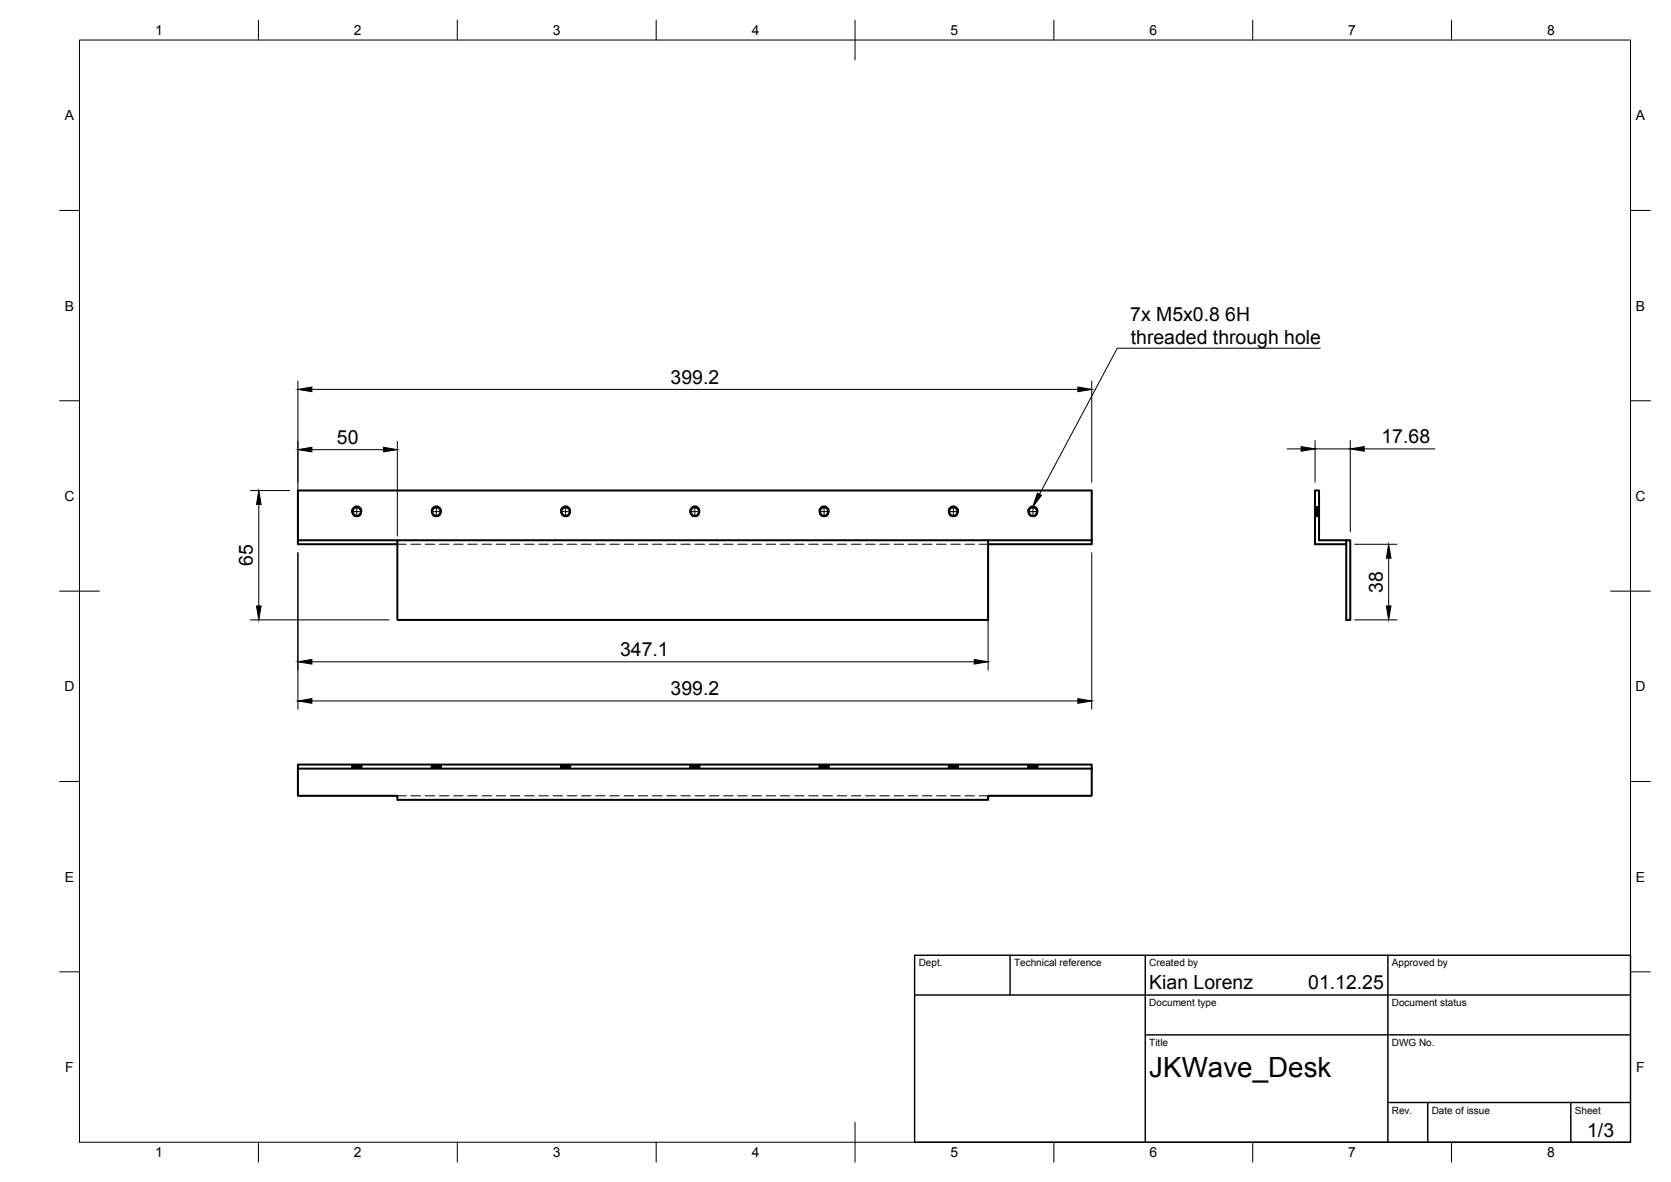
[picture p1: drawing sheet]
<svg xmlns="http://www.w3.org/2000/svg" width="420mm" height="297mm" viewBox="0 0 420 297" stroke-linecap="round" stroke-linejoin="round" font-family="sans-serif">
<!-- layer: Visible -->
<g fill="none" stroke="#000" stroke-width=".51">
<path d="M74.9 135.8v-12.5h199.6v12.5M88.9 129.3l.8 .3 .8-.3M88.9 127.7a1.14 1.14 0 0 1 1.6-.1 1.14 1.14 0 0 1 0 1.7 1.06 1.06 0 0 0-.1-1.5 1.06 1.06 0 0 0-1.4 0 1.06 1.06 0 0 0-.1 1.5l-.3-.9zM99.9 135.8h148.6v20h-148.6zM99.9 135.8h-25v1h25M108.9 129.3l.8 .3 .8-.3M108.9 129.3a1.15 1.15 0 0 1 0-1.7 1.15 1.15 0 0 1 1.6 0 1.15 1.15 0 0 1 0 1.7M108.9 129.3a1.05 1.05 0 0 1 .1-1.5 1.05 1.05 0 0 1 1.4 0 1.05 1.05 0 0 1 .1 1.5M141.4 127.7a1.14 1.14 0 0 1 1.6-.1 1.14 1.14 0 0 1 0 1.7 1.06 1.06 0 0 0-.1-1.5 1.06 1.06 0 0 0-1.4 0 1.06 1.06 0 0 0-.1 1.5l-.3-.9zM141.4 129.3l.8 .3 .8-.3M173.9 127.7a1.14 1.14 0 0 1 1.6-.1 1.14 1.14 0 0 1 0 1.7 1.05 1.05 0 0 0-.1-1.5 1.05 1.05 0 0 0-1.4 0 1.05 1.05 0 0 0-.1 1.5l-.3-.9zM173.9 129.3l.8 .3 .8-.3"/>
<path d="M206.4 129.3l.8 .3 .8-.3M206.4 129.3a1.15 1.15 0 0 1 0-1.7 1.15 1.15 0 0 1 1.6 0 1.15 1.15 0 0 1 0 1.7M206.4 129.3a1.06 1.06 0 0 1 .1-1.5 1.06 1.06 0 0 1 1.4 0 1.06 1.06 0 0 1 .1 1.5M238.9 129.3l.8 .3 .8-.3M240 127.3a1.17 1.17 0 0 1 .5 2 1.05 1.05 0 0 0-.1-1.5 1.05 1.05 0 0 0-1.4 0 1.05 1.05 0 0 0-.1 1.5M240.1 127.3a1.16 1.16 0 0 0-1.4 .6 1.16 1.16 0 0 0 .2 1.4M248.5 135.8h26v1h-26M258.9 129.3l.8 .3 .8-.3M259.4 127.3a1.19 1.19 0 0 0-.5 2 1.06 1.06 0 0 1 .1-1.5 1.06 1.06 0 0 1 1.4 0 1.06 1.06 0 0 1 .1 1.5 1.16 1.16 0 0 0 .2-1.4 1.16 1.16 0 0 0-1.3-.6M338.5 135.8h-6.8v-12.5h-1.1v13.5h7.9v-1h1v20h-1v-19M74.9 193.2v-1.1h199.6v1.1M74.9 193.2v6.8h25v1h148.6v-1h26v-6.8"/>
<path d="M74.9 193.2h199.6"/>
</g>
<!-- layer: Hidden -->
<g fill="none" stroke="#000" stroke-width=".25">
<path d="M88.7 129.3l.8 .5 .8-.1 .4-.4M88.9 127.9l-.3 .5v.6l.2 .4 .6 .4M89.4 127.3l-.5 .3-.4 .6M90 127.3l.5 .3 .4 .6M90.5 127.9l.3 .9-.3 .7-.5 .3M99.9 136.8h2.3M103.3 136.8h2.4M106.9 136.8h2.4M108.7 129.3l.8 .5 .8-.1 .4-.4M108.9 127.9l-.3 .5v.6l.3 .5 .5 .3M109.4 127.3l-.5 .3-.4 .6M110 127.3l.6 .3 .3 .6"/>
<path d="M110.5 136.8h2.4M110.5 127.9l.3 .9-.3 .7-.5 .3M114.1 136.8h2.3M117.6 136.8h2.4M121.2 136.8h2.4M124.8 136.8h2.3M128.4 136.8h2.3M131.9 136.8h2.4M135.5 136.8h2.4M139.1 136.8h2.3M141.2 129.3l.8 .5 .9-.1 .3-.4M141.4 127.9l-.3 .5v.6l.2 .4 .6 .4"/>
<path d="M141.9 127.3l-.5 .3-.4 .6M142.5 127.3l.5 .3 .4 .6M142.6 136.8h2.4M143 127.9l.3 .5v.6l-.2 .4-.6 .4M146.2 136.8h2.4M149.8 136.8h2.4M153.4 136.8h2.3M156.9 136.8h2.4M160.5 136.8h2.4M164.1 136.8h2.4M167.6 136.8h2.4M171.2 136.8h2.4"/>
<path d="M173.7 129.3l.8 .5 .8-.1 .4-.4M173.9 127.9l-.3 .5v.5l.3 .6 .5 .3M174.4 127.3l-.7 .5-.2 .4M174.8 136.8h2.4M175 127.3l.5 .3 .4 .6M175.5 127.9l.3 .5v.5l-.3 .6-.5 .3M178.4 136.8h2.3M181.9 136.8h2.4M185.5 136.8h2.4M189.1 136.8h2.4M192.6 136.8h2.4M196.2 136.8h2.4"/>
<path d="M199.8 136.8h2.4M203.3 136.8h2.4M206.2 129.3l.8 .5 .8-.1 .4-.4M206.4 127.9l-.3 .5v.6l.2 .4 .6 .4M206.9 127.3l-.6 .3-.3 .6M206.9 136.8h2.4M207.5 127.3l.5 .3 .4 .6M208 127.9l.3 .5v.6l-.2 .4-.6 .4M210.5 136.8h2.4M214.1 136.8h2.4M217.6 136.8h2.4M221.2 136.8h2.4"/>
<path d="M224.8 136.8h2.4M228.4 136.8h2.3M231.9 136.8h2.4M235.5 136.8h2.4M238.7 129.3l.8 .5 .7-.1 .5-.4M238.9 127.9l-.3 .9 .3 .7 .5 .3M239.1 136.8h2.3M239.4 127.3l-.6 .4-.3 .5M240 127.3l.5 .3 .4 .6M240.5 127.9l.3 .5v.6l-.3 .5-.5 .3M242.7 136.8h2.3M246.2 136.8h2.3"/>
<path d="M258.7 129.3l.8 .5 .9-.1 .3-.4M258.9 127.9l-.3 .9 .3 .7 .5 .3M259.4 127.3l-.5 .3-.4 .6M260 127.3l.5 .3 .4 .6M260.5 127.9l.3 .5v.6l-.2 .4-.6 .4M330.6 127.9l.1-.4 .2 2M330.6 127.5l.2-.2 .2 .2 .2-.2 .3 .2M330.6 129.8h.1M330.8 127.5l-.1 2.3 .1-2.2M330.9 128.3l.1 1.5 .1-.7M330.9 128.2l.2 1.6v-.6M330.9 127.9l-.1 1.7-.1-.6"/>
<path d="M331 128.6l.1-1.1 .1 1.3M331.1 128.3l.1 1.3 .1-1.1M331.2 127.9v-.6l.2 1.8M331.2 128l.1-.7 .1 1.7M331.4 127.7l.2 1.9 .1-.3M331.5 129.4l.1-2.1-.1 2.2M331.6 128.1l-.1-.6-.1 1.8M331.6 127.3h.1M331.6 127.3l-.1 .2M331.7 129.6l-.2 .2-.2-.2-.2 .2-.3-.2-.1 .2M88.4 192.4l.3 .2M88.4 192.8v.1"/>
<path d="M88.4 192.9l.3 .1M88.5 192.4l2.3 .2M88.6 192.1l.1 .1M88.6 192.2v.1M88.6 192.6v.1M88.6 193v.1M88.7 193.1l-.1 .1M88.7 192.3l-.3 .1M88.7 192.7l-.3 .1M88.9 192.6l1.9 .2-.5 .1M89.1 192.4l-.7 .1 1.7 .1M89.1 192.9l-.5 .1 1.9 .2"/>
<path d="M89.4 192.1l1.6 .2h-.7M89.5 192.3l1.3 .1-1.2 .1M89.6 192.8l1.2 .1-1.3 .1M89.7 193l1.3 .1-1 .1M90 192.7l-1.6 .1 .8 .1M90 192.1l1 .1-1.4 .1M90.3 192.4l.5 .1-1.9 .2M90.4 193h.6l-1.6 .2M90.5 192.1l-1.9 .2 .5 .1M90.7 192.7l-2.3 .2h.2M90.8 192.1l.2 .2-.2 .2 .2 .2-.2 .2 .2 .1M91 193v.1"/>
<path d="M91 193.1l-.2 .1M99.9 200h2.3M103.3 200h2.4M106.9 200h2.4M108.4 192.4l.2 .3M108.4 192.8v.1M108.4 192.9l.2 .1v.2M108.5 192.4l2.3 .2M108.6 192.1v.1M108.6 192.2l-.2 .2M108.6 192.7l-.2 .1M108.9 192.6l1.9 .2-.5 .1"/>
<path d="M109.1 192.4l-.7 .1 1.7 .1M109.1 192.9l-.5 .1 1.9 .2M109.4 192.1l1.6 .1-.7 .1M109.5 192.3l1.3 .1-1.2 .1M109.6 192.8l1.2 .1-1.3 .1M109.7 193h1.3l-1 .2M110 192.7l-1.6 .1 .8 .1M110 192.1l1 .1-1.4 .1M110.3 192.4l.5 .1-1.9 .2M110.4 193h.6l-1.6 .2M110.5 200h2.4M110.5 192.1l-1.9 .2 .5 .1"/>
<path d="M110.7 192.7l-2.3 .2h.2M110.8 192.1l.2 .1M111 192.3l-.2 .1 .2 .2M111 192.7l-.2 .1 .2 .2-.2 .2M111 192.2v.1M111 192.6v.1M111 193v.1M114.1 200h2.3M117.6 200h2.4M121.2 200h2.4M124.8 200h2.3M128.4 200h2.3"/>
<path d="M131.9 200h2.4M135.5 200h2.4M139.1 200h2.3M140.9 192.4l.3 .3M140.9 192.8v.1M140.9 192.9l.3 .1-.1 .2M140.9 192.4l2.4 .2M141.1 192.1l.1 .1M141.2 192.2l-.3 .2M141.2 192.7l-.3 .1M141.4 192.6l1.9 .2-.5 .1M141.6 192.4l-.7 .1 1.7 .1"/>
<path d="M141.6 192.9l-.4 .1 1.8 .2M141.9 192.1l1.6 .2h-.7M142 192.3l1.3 .1-1.2 .1M142.1 192.8l1.2 .1-1.3 .1M142.2 193h1.3l-1 .2M142.5 192.7l-1.6 .1 .8 .1M142.5 192.1l1 .1-1.4 .1M142.6 200h2.4M142.8 192.4l.5 .1-1.9 .2M142.9 193h.6l-1.6 .2M143 192.1l-1.8 .2 .4 .1M143.2 192.7l-2.3 .2h.2"/>
<path d="M143.3 192.1l.2 .2-.2 .2 .2 .2-.2 .1 .2 .2M143.5 193v.1M143.5 193.1l-.2 .1M146.2 200h2.4M149.8 200h2.4M153.4 200h2.3M156.9 200h2.4M160.5 200h2.4M164.1 200h2.4M167.6 200h2.4M171.2 200h2.4M173.4 192.4l.3 .3"/>
<path d="M173.4 192.8v.1M173.4 192.9l.3 .1-.1 .2M173.5 192.4l2.3 .2M173.6 192.1l.1 .1M173.7 192.2l-.3 .2M173.7 192.7l-.3 .1M173.9 192.6l1.9 .2-.5 .1M174.1 192.4l-.7 .1 1.7 .1M174.1 192.9l-.4 .1 1.8 .2M174.4 192.1l1.6 .1-.7 .1M174.5 192.3l1.3 .1-1.2 .1M174.6 192.8l1.2 .1-1.3 .1"/>
<path d="M174.8 193h1.2l-1 .2M174.8 200h2.4M175 192.7l-1.6 .1 .8 .1M175 192.1l1 .1-1.4 .1M175.3 192.4l.5 .1-1.9 .2M175.4 193h.6l-1.6 .2M175.5 192.1l-1.8 .2 .4 .1M175.7 192.7l-2.3 .2h.2M175.9 192.1l.1 .2-.2 .2 .2 .2-.2 .2 .2 .1M176 193v.1M176 193.1l-.1 .1M178.4 200h2.3"/>
<path d="M181.9 200h2.4M185.5 200h2.4M189.1 200h2.4M192.6 200h2.4M196.2 200h2.4M199.8 200h2.4M203.3 200h2.4M205.9 192.4l.3 .2M205.9 192.8v.1M205.9 192.9l.3 .1M206 192.4l2.3 .2M206.1 192.1l.1 .1"/>
<path d="M206.1 192.2v.1M206.1 192.6v.1M206.1 193v.1M206.2 193.1l-.1 .1M206.2 192.3l-.3 .1M206.2 192.7l-.3 .1M206.4 192.6l1.9 .2-.5 .1M206.6 192.4l-.7 .1 1.7 .1M206.6 192.9l-.5 .1 1.9 .2M206.9 192.1l1.6 .2h-.7M206.9 200h2.4M207.1 192.3l1.2 .1-1.2 .1"/>
<path d="M207.1 192.8l1.2 .1-1.2 .1M207.2 193l1.3 .1-1 .1M207.5 192.7l-1.6 .1 .8 .1M207.5 192.1l1 .1-1.4 .1M207.8 192.4l.5 .1-1.9 .2M207.9 193h.6l-1.6 .2M208 192.1l-1.9 .2 .5 .1M208.2 192.7l-2.3 .2h.2M208.3 192.1l.2 .2-.2 .2 .2 .2-.2 .2 .2 .1M208.5 193v.1M208.5 193.1l-.2 .1M210.5 200h2.4"/>
<path d="M214.1 200h2.4M217.6 200h2.4M221.2 200h2.4M224.8 200h2.4M228.4 200h2.3M231.9 200h2.4M235.5 200h2.4M238.4 192.8v.1M238.4 192.9l.3 .1-.1 .2M238.5 192.4l2.3 .2M238.6 192.1l.1 .1M238.7 192.2l-.3 .2 .3 .3"/>
<path d="M238.7 192.7l-.3 .1M238.9 192.6l1.9 .2-.5 .1M239.1 200h2.3M239.1 192.4l-.7 .1 1.7 .1M239.1 192.9l-.4 .1 1.8 .2M239.4 192.1l1.6 .1-.7 .1M239.5 192.3l1.3 .1-1.2 .1M239.6 192.8l1.2 .1-1.3 .1M239.8 193h1.2l-1 .2M240 192.1l1 .1-1.4 .1M240 192.7l-1.6 .1 .8 .1M240.3 192.4l.5 .1-1.9 .2"/>
<path d="M240.4 193h.6l-1.6 .2M240.5 192.1l-1.8 .2 .4 .1M240.7 192.7l-2.3 .2h.2M240.9 192.1l.1 .2-.2 .2 .2 .2-.2 .2 .2 .1M241 193v.1M241 193.1l-.1 .1M242.7 200h2.3M246.2 200h2.3M258.4 192.4l.3 .3M258.4 192.8v.1M258.4 192.9l.3 .1-.1 .2M258.4 192.4l2.4 .2"/>
<path d="M258.6 192.1l.1 .1M258.7 192.2l-.3 .2M258.7 192.7l-.3 .1M258.9 192.6l1.9 .2-.5 .1M259.1 192.4l-.7 .1 1.7 .1M259.1 192.9l-.4 .1 1.8 .2M259.4 192.1l1.6 .1-.7 .1M259.5 192.3l1.3 .1-1.2 .1M259.6 192.8l1.2 .1-1.3 .1M259.8 193h1.2l-1 .2M260 192.1l1 .1-1.3 .1M260 192.7l-1.6 .1 .8 .1"/>
<path d="M260.3 192.4l.5 .1-1.9 .2M260.4 193h.6l-1.6 .2M260.5 192.1l-1.8 .2 .4 .1M260.7 192.7l-2.3 .2h.2M260.9 192.1l.1 .2-.2 .2 .2 .2-.2 .1 .2 .2M261 193v.1M261 193.1l-.1 .1"/>
</g>
<!-- layer: BORDER -->
<g fill="none" stroke="#000" stroke-width=".25">
<path d="M20 10.1h390v276.9h-390zM65 5.1v5M115 5.1v5M165 5.1v5M215 5.1v10M265 5.1v5M315 5.1v5M365 5.1v5M15 52.9h5M410 52.9h5M15 100.7h5M410 100.7h5"/>
<path d="M15 148.6h10M405 148.6h10M15 196.4h5M410 196.4h5M15 244.2h5M410 244.2h5M65 287v5M115 287v5M165 287v5M215 282.1v9.9M265 287v5M315 287v5"/>
<path d="M365 287v5"/>
</g>
<!-- layer: TITLEBLOCK -->
<path d="M230 240.1h180v46.9h-180zM230 250h180M254 240.1v9.9M288 240.1v46.9M349 240.1v46.9M288 260.1h122M349 277.1h61M359 277.1v9.9M395 277.1v9.9" fill="none" stroke="#000" stroke-width=".36"/>
<!-- layer: Smart Centers -->
<g fill="none" stroke="#000" stroke-width=".25">
<path d="M88.8 128.6h1.8M89.7 127.7v1.8M108.8 128.6h1.8M109.7 127.7v1.8M141.3 128.6h1.8M142.2 127.7v1.8M173.8 128.6h1.8M174.7 127.7v1.8M206.3 128.6h1.8M207.2 127.7v1.8M238.8 128.6h1.8M239.7 127.7v1.8"/>
<path d="M258.8 128.6h1.8M259.7 127.7v1.8"/>
</g>
<!-- layer: FD_Dimensions -->
<g fill="none" stroke="#000" stroke-width=".25">
<path d="M74.9 95.7v39M78.4 97.9h192.6M274.5 95.7v25.5M78.4 113h18M99.9 110.9v23.8M323.7 112.8h3.5M330.7 110.7v10.5M330.7 112.8h8.8M339.5 110.7v23M343 112.8h17.8M63 123.3h9.8M65.1 126.8v25.5"/>
<path d="M74.9 138.9v39.4M248.5 138.9v29.5M274.5 138.9v39.4M340.6 136.8h10.7M63 155.8h34.8M340.6 155.8h10.7M349.2 140.3v12M78.4 176.2h192.6M78.4 166.3h166.6"/>
</g>
<g fill="#000" stroke="#000" stroke-width=".25">
<path d="M74.9 97.9l3.5-.6v1.1zM271 97.3l3.5 .6-3.5 .5zM74.9 113l3.5-.6v1.2zM96.4 112.4l3.5 .6-3.5 .6zM327.2 112.2l3.5 .6-3.5 .6zM339.5 112.8l3.5-.6v1.2zM65.1 123.3l.6 3.5h-1.2zM64.5 152.3h1.2l-.6 3.5zM348.6 152.3h1.2l-.6 3.5zM349.2 136.8l.6 3.5h-1.2zM74.9 176.2l3.5-.6v1.1zM74.9 166.3l3.5-.6v1.2z"/>
<path d="M245 165.7l3.5 .6-3.5 .6zM271 175.6l3.5 .6-3.5 .5z"/>
</g>
<!-- layer: Hole Notes -->
<path d="M260.8 123.9l1.1 .6-2.2 2.8z" fill="#000" stroke="#000" stroke-width=".25"/>
<path d="M332 87.5h-51.1l-19.5 36.7" fill="none" stroke="#000" stroke-width=".25"/>
<text font-size="7" x="289" y="270.6">JKWave_Desk</text>
<g font-size="4.9">
<text x="284.2" y="80.7">7x M5x0.8 6H</text>
<text x="284.3" y="86.5">threaded through hole</text>
<text x="168.6" y="96.4">399.2</text>
<text x="84.7" y="111.5">50</text>
<text x="347.4" y="111.3">17.68</text>
<text x="63.6" y="142.2" transform="rotate(-90 63.6 142.2)">65</text>
<text x="347.7" y="149" transform="rotate(-90 347.7 149)">38</text>
<text x="155.9" y="164.9">347.1</text>
<text x="168.6" y="174.7">399.2</text>
<text x="289" y="248.5">Kian Lorenz</text>
<text x="329" y="248.5">01.12.25</text>
<text x="399.1" y="285.7">1/3</text>
</g>
<g font-size="3.5">
<text x="39" y="8.8">1</text>
<text x="89" y="8.8">2</text>
<text x="139" y="8.8">3</text>
<text x="189" y="8.8">4</text>
<text x="239" y="8.8">5</text>
<text x="289" y="8.8">6</text>
<text x="339" y="8.8">7</text>
<text x="389" y="8.8">8</text>
<text x="16.3" y="30.2">A</text>
<text x="411.3" y="30.2">A</text>
<text x="16.3" y="78">B</text>
<text x="411.3" y="78">B</text>
<text x="16.2" y="125.9">C</text>
<text x="411.2" y="125.9">C</text>
<text x="16.2" y="173.7">D</text>
<text x="411.2" y="173.7">D</text>
<text x="16.3" y="221.6">E</text>
<text x="411.3" y="221.6">E</text>
<text x="16.4" y="269.4">F</text>
<text x="411.4" y="269.4">F</text>
<text x="39" y="290.8">1</text>
<text x="89" y="290.8">2</text>
<text x="139" y="290.8">3</text>
<text x="189" y="290.8">4</text>
<text x="239" y="290.8">5</text>
<text x="289" y="290.8">6</text>
<text x="339" y="290.8">7</text>
<text x="389" y="290.8">8</text>
</g>
<g font-size="2.5">
<text x="231" y="242.9">Dept.</text>
<text x="255" y="242.9">Technical reference</text>
<text x="289" y="242.9">Created by</text>
<text x="350" y="242.9">Approved by</text>
<text x="289" y="252.8">Document type</text>
<text x="350" y="252.8">Document status</text>
<text x="289" y="262.9">Title</text>
<text x="350" y="262.9">DWG No.</text>
<text x="350" y="279.9">Rev.</text>
<text x="360" y="279.9">Date of issue</text>
<text x="396" y="279.9">Sheet</text>
</g>
</svg>
